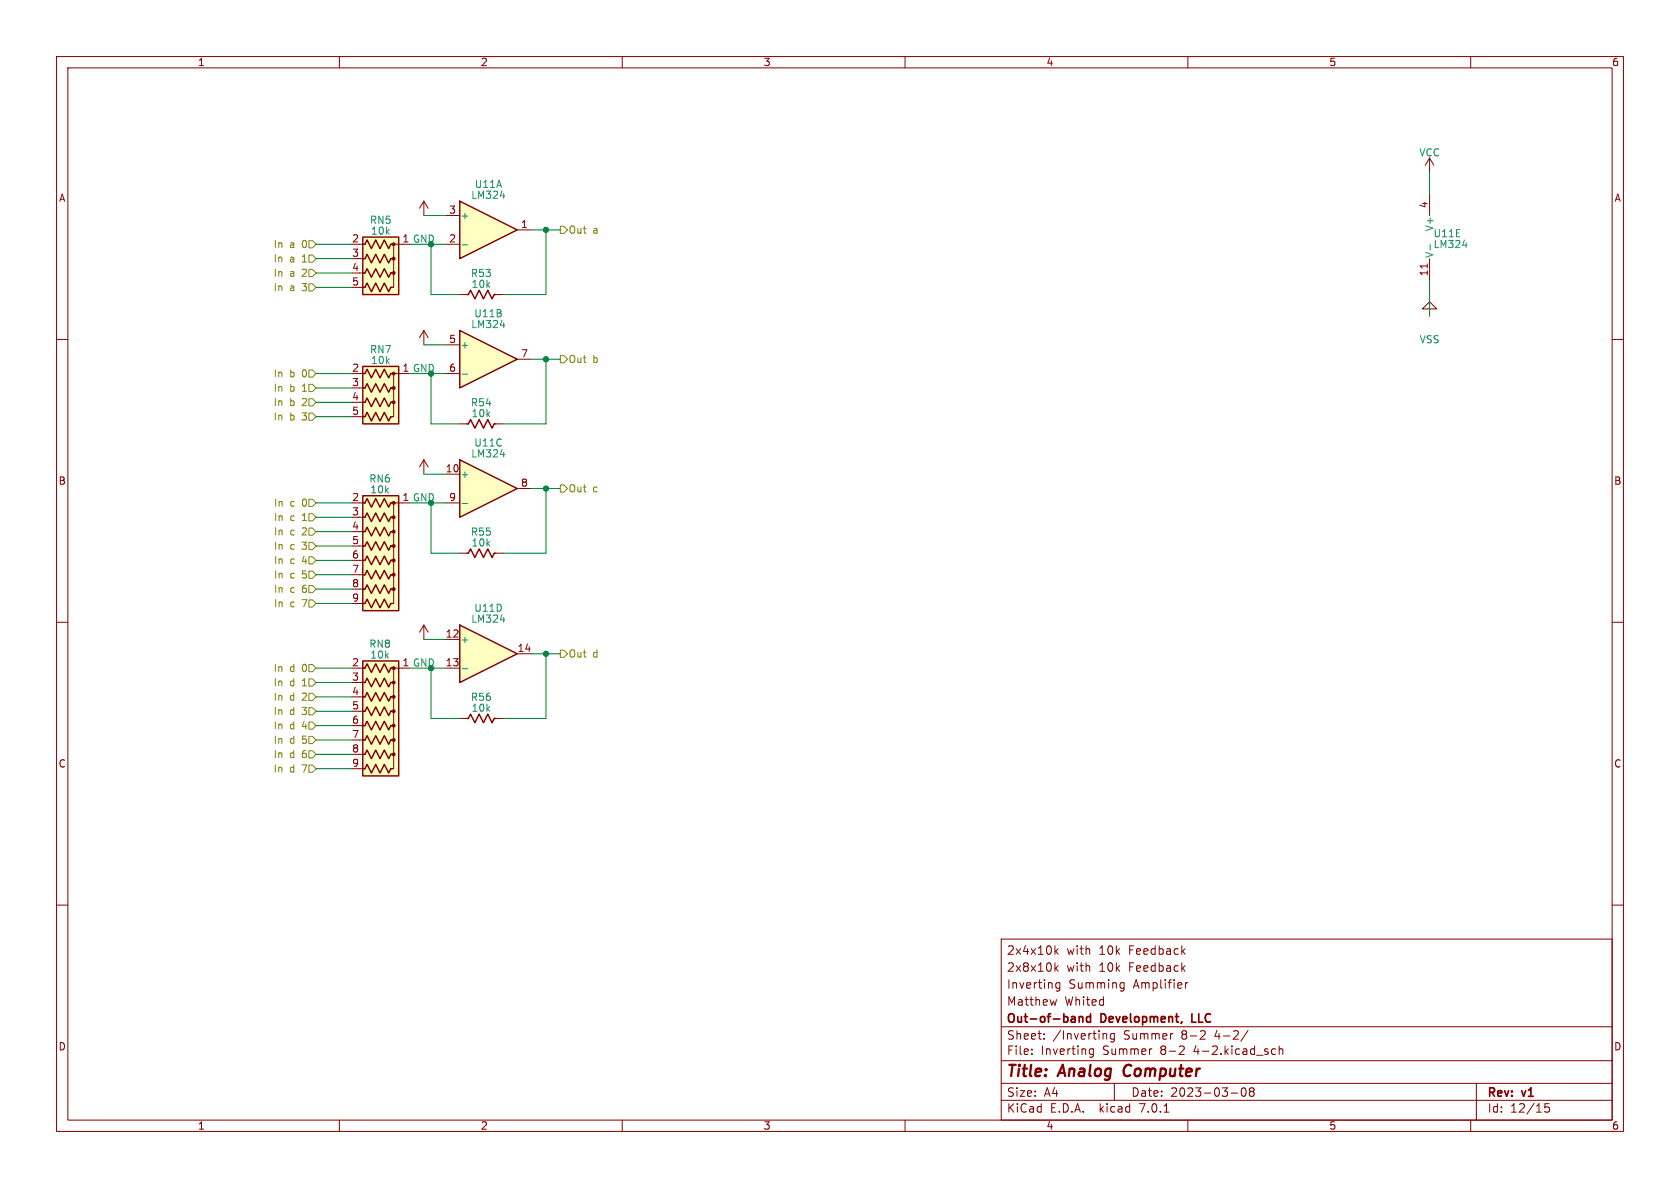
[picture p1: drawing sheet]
<svg xmlns="http://www.w3.org/2000/svg" width="297mm" height="210mm" viewBox="0 0 297 210" stroke-linecap="round" stroke-linejoin="round" font-family="sans-serif">
<g fill="none" stroke="#840000" stroke-width=".18">
<path d="M10 10h277v190h-277zM12 12h273v186h-273zM60 10v2M110 10v2M160 10v2M210 10v2M260 10v2M74.9 35.6l-.7 1.2M74.9 35.6v2.5M74.9 35.6l.8 1.2M252.7 34.3v3.8M10 60h2"/>
<path d="M74.9 58.4v2.6M74.9 58.4l-.7 1.3M74.9 58.4l.8 1.3M81.3 52.1h1.2M87.6 52.1h1.3M252.3 46.7v.7M252.7 54.6h1.3l-1.3-1.3-1.2 1.3h1.2v1.3M252.7 45.7v3.8M285 60h2M81.3 97.8h1.2M87.6 97.8h1.3M10 110h2"/>
<path d="M63.5 118.1h1M69.1 118.1h.5v2.6h-.5h.5v2.5h-.5h.5v2.5h-.5h.5v2.6h-.5h.5v2.5h-.5h.5v2.6h-.5h.5v2.5h-.5M69.8 118.1h1.3M285 110h2M63.2 120.7h1.3M63.5 123.2h1M63.5 125.7h1M63.5 128.3h1M63.5 130.8h1M63.5 133.4h1M63.5 135.9h1M10 160h2"/>
<path d="M285 160h2M177 166h108v32h-108zM186.6 171.1l.5 .6M186.6 168.1l.5 .6M186.8 176.7l-.3 1M187.1 170.7l-.6 .6M187.1 167.7l-.6 .6M187.4 173.7v1.2l-.3 .3-.4-.1M187.4 173.8l-.5-.1-.3 .3v.4l.2 .2h.6M198.3 173.7l.4 .1M198.7 173.7v1.2l-.1 .2-.4 .1M198.7 174.6l-.4 .1"/>
<path d="M209.6 173.7v1M210 173.7l-.3 .1-.1 .2M60 198v2M110 198v2M160 198v2M177 194.5h108M177 191.5h108M177 187.5h108M177 181.5h108M182.4 186.3v.1M182.4 185.5v.1M184.6 183.6v.1"/>
<path d="M184.6 182.8v.1M192.6 186.1l.3 .3 .4-.1M193.3 185.4v1.2l-.3 .3-.4-.1M193.3 185.5l-.4-.1-.3 .3M195.2 182.7h.2l.2 .2v.8M197 182.8l-.4-.1-.3 .3v.4l.1 .2h.6M197 182.7v1.2l-.3 .3-.3-.1M197 191.5v3M203.5 185.4h.1M205.8 196.6h.8M207.2 182.7h.2M208.7 184.9l.5 .1 .2 .3-1 1.1h1"/>
<path d="M210 198v2M212.4 182.2l.5 .1 .2 .3-1 1.1h1M217.6 193.2h1.2M219.6 192.4l.2-.1a.81 .81 0 0 1 .6 .6 .81 .81 0 0 1-.3 .8l-.2 .1a.81 .81 0 0 1-.6-.6 .81 .81 0 0 1 .3-.8zM220.6 182.1l-1.2 2M221.1 192.9l-.2-.2 .2-.4h.3l.3 .3-.3 .3M221.1 192.9l-.2 .3v.5l.2 .1h.3l.3-.3-.1-.4-.2-.2M221.1 192.9h.3M225.5 185.5l-.4-.1-.3 .3v.4l.1 .2h.6M226.1 185.5l.3-.1 .3 .1 .1 .9M226.1 184.9v1.5M260 198v2"/>
<path d="M261 191.5v6.5M273.9 195.1h-.8v.7l.2-.1h.5l.1 .3v.5l-.3 .1-.5-.1"/>
</g>
<path d="M198.8 188.7l-.2 .7 .1 .4" fill="none" stroke="#840000" stroke-width=".4"/>
<path d="M190.8 179.7v1M190.8 179.8l.2-.1 .4 .1v.9M192.8 179.8l-.4-.1-.3 .3v.4l.1 .2h.6M192.8 179.2v1.5" fill="none" stroke="#840000" stroke-width=".3"/>
<path d="M82.5 52.1h.3l.4-.8 .7 1.5 .8-1.5 .8 1.5 .7-1.5 .8 1.5 .4-.7h.2M82.5 97.8h.3l.4-.8 .7 1.6 .8-1.6 .8 1.6 .7-1.6 .8 1.6 .4-.8h.2M64.1 116.8h6.4v20.4h-6.4zM64.3 118.1h.2l.4-.8 .8 1.6 .7-1.6 .8 1.6 .7-1.6 .8 1.6 .4-.8h.2M64.3 120.7h.2l.4-.8 .8 1.5 .7-1.5 .8 1.5 .7-1.5 .8 1.5 .4-.7h.2M64.3 123.2h.2l.4-.8 .8 1.6 .7-1.6 .8 1.6 .7-1.6 .8 1.6 .4-.8h.2M64.3 125.7h.2l.4-.7 .8 1.5 .7-1.5 .8 1.5 .7-1.5 .8 1.5 .4-.8h.2M64.3 128.3h.2l.4-.8 .8 1.5 .7-1.5 .8 1.5 .7-1.5 .8 1.5 .4-.7h.2M64.3 130.8h.2l.4-.8 .8 1.6 .7-1.6 .8 1.6 .7-1.6 .8 1.6 .4-.8h.2M64.3 133.4h.2l.4-.8 .8 1.5 .7-1.5 .8 1.5 .7-1.5 .8 1.5 .4-.7h.2M64.3 135.9h.2l.4-.8 .8 1.6 .7-1.6 .8 1.6 .7-1.6 .8 1.6 .4-.8h.2" fill="none" stroke="#840000" stroke-width=".25"/>
<path d="M252.8 43.2v1M258.6 43.4h.8" fill="none" stroke="#008484" stroke-width=".18"/>
<path d="M64.1 116.8h6.4v20.4h-6.4z" fill="#ffffc2" stroke="#ffffc2" stroke-width=".18"/>
<g fill="#840000" stroke="#840000" stroke-width=".18">
<circle cx="69.6" cy="118.1" r=".25"/>
<circle cx="69.6" cy="120.6" r=".25"/>
<circle cx="69.6" cy="123.2" r=".25"/>
<circle cx="69.6" cy="125.7" r=".25"/>
<circle cx="69.6" cy="128.3" r=".25"/>
<circle cx="69.6" cy="130.8" r=".25"/>
<circle cx="69.6" cy="133.3" r=".25"/>
</g>
<path d="M81.3 81.3l10.1 5.1-10.1 5z" fill="#ffffc2"/>
<path d="M81.3 81.3l10.1 5.1-10.1 5z" fill="none" stroke="#840000" stroke-width=".25"/>
<path d="M78.7 83.8h2.6M78.7 88.9h2.6M91.4 86.4h2.6" fill="none" stroke="#840000" stroke-width=".18"/>
<path d="M81.7 89h1M88.4 80.4h.8" fill="none" stroke="#008484" stroke-width=".18"/>
<path d="M81.3 35.6l10.1 5-10.1 5.1z" fill="#ffffc2"/>
<path d="M81.3 35.6l10.1 5-10.1 5.1zM82.5 127h.3l.4-.8 .7 1.6 .8-1.6 .8 1.6 .7-1.6 .8 1.6 .4-.8h.2" fill="none" stroke="#840000" stroke-width=".25"/>
<path d="M78.7 38.1h2.6M78.7 43.2h2.6M91.4 40.6h2.6M74.9 110.5l-.7 1.3M74.9 110.5v2.5M74.9 110.5l.8 1.3M81.3 127h1.2M87.6 127h1.3" fill="none" stroke="#840000" stroke-width=".18"/>
<path d="M88.4 34.6h.8M81.7 43.3h1" fill="none" stroke="#008484" stroke-width=".18"/>
<path d="M81.3 110.5l10.1 5.1-10.1 5.1z" fill="#ffffc2"/>
<path d="M81.3 110.5l10.1 5.1-10.1 5.1z" fill="none" stroke="#840000" stroke-width=".25"/>
<path d="M252.7 27.9l-.7 1.3M252.7 27.9v2.6M252.7 27.9l.8 1.3M74.9 81.3l-.7 1.3M74.9 81.3v2.5M74.9 81.3l.8 1.3M78.7 113h2.6M78.7 118.1h2.6M91.4 115.6h2.6" fill="none" stroke="#840000" stroke-width=".18"/>
<path d="M81.7 118.2h1M88.4 109.6h.8" fill="none" stroke="#008484" stroke-width=".18"/>
<path d="M81.3 58.4l10.1 5.1-10.1 5.1z" fill="#ffffc2"/>
<g fill="none" stroke="#840000" stroke-width=".25">
<path d="M64.1 41.9h6.4v10.2h-6.4zM64.3 43.2h.2l.4-.8 .8 1.5 .7-1.5 .8 1.5 .7-1.5 .8 1.5 .4-.7h.2M64.3 45.7h.2l.4-.7 .8 1.5 .7-1.5 .8 1.5 .7-1.5 .8 1.5 .4-.8h.2M64.3 48.3h.2l.4-.8 .8 1.5 .7-1.5 .8 1.5 .7-1.5 .8 1.5 .4-.7h.2M64.3 50.8h.2l.4-.8 .8 1.6 .7-1.6 .8 1.6 .7-1.6 .8 1.6 .4-.8h.2M81.3 58.4l10.1 5.1-10.1 5.1zM64.1 64.8h6.4v10.1h-6.4zM64.3 66h.2l.4-.7 .8 1.5 .7-1.5 .8 1.5 .7-1.5 .8 1.5 .4-.8h.2M64.3 68.6h.2l.4-.8 .8 1.5 .7-1.5 .8 1.5 .7-1.5 .8 1.5 .4-.7h.2M64.3 71.1h.2l.4-.7 .8 1.5 .7-1.5 .8 1.5 .7-1.5 .8 1.5 .4-.8h.2M64.3 73.7h.2l.4-.8 .8 1.5 .7-1.5 .8 1.5 .7-1.5 .8 1.5 .4-.7h.2M82.5 74.9h.3l.4-.7 .7 1.5 .8-1.5 .8 1.5 .7-1.5 .8 1.5 .4-.8h.2"/>
<path d="M64.1 87.6h6.4v20.4h-6.4zM64.3 88.9h.2l.4-.8 .8 1.6 .7-1.6 .8 1.6 .7-1.6 .8 1.6 .4-.8h.2M64.3 91.4h.2l.4-.7 .8 1.5 .7-1.5 .8 1.5 .7-1.5 .8 1.5 .4-.8h.2M64.3 94h.2l.4-.8 .8 1.5 .7-1.5 .8 1.5 .7-1.5 .8 1.5 .4-.7h.2M64.3 96.5h.2l.4-.7 .8 1.5 .7-1.5 .8 1.5 .7-1.5 .8 1.5 .4-.8h.2M64.3 99.1h.2l.4-.8 .8 1.5 .7-1.5 .8 1.5 .7-1.5 .8 1.5 .4-.7h.2M64.3 101.6h.2l.4-.8 .8 1.6 .7-1.6 .8 1.6 .7-1.6 .8 1.6 .4-.8h.2M64.3 104.1h.2l.4-.7 .8 1.5 .7-1.5 .8 1.5 .7-1.5 .8 1.5 .4-.8h.2M64.3 106.7h.2l.4-.8 .8 1.5 .7-1.5 .8 1.5 .7-1.5 .8 1.5 .4-.7h.2"/>
</g>
<g fill="none" stroke="#840000" stroke-width=".18">
<path d="M63.5 43.2h1M63.5 45.7h1M63.5 48.3h1M63.5 50.8h1M69.1 43.2h.5v2.5h-.5h.5v2.6h-.5h.5v2.5h-.5M69.8 43.2h1.3M63.5 66h1M63.5 68.6h1M63.5 71.1h1M63.5 73.7h1M69.1 66h.5v2.6h-.5h.5v2.5h-.5h.5v2.6h-.5M69.8 66h1.3"/>
<path d="M78.7 61h2.6M78.7 66h2.6M81.3 74.9h1.2M87.6 74.9h1.3M91.4 63.5h2.6M63.2 91.4h1.3M63.5 88.9h1M63.5 94h1M63.5 96.5h1M63.5 99.1h1M69.1 88.9h.5v2.5h-.5h.5v2.6h-.5h.5v2.5h-.5h.5v2.6h-.5h.5v2.5h-.5h.5v2.5h-.5h.5v2.6h-.5M69.8 88.9h1.3"/>
<path d="M63.5 101.6h1M63.5 104.1h1M63.5 106.7h1"/>
</g>
<path d="M88.4 57.5h.8M81.7 66.1h1" fill="none" stroke="#008484" stroke-width=".18"/>
<g fill="#ffffc2" stroke="#ffffc2" stroke-width=".18">
<path d="M64.1 64.8h6.4v10.1h-6.4z"/>
<path d="M64.1 87.6h6.4v20.4h-6.4z"/>
<path d="M64.1 41.9h6.4v10.2h-6.4z"/>
</g>
<g fill="#840000" stroke="#840000" stroke-width=".18">
<circle cx="69.6" cy="66" r=".25"/>
<circle cx="69.6" cy="68.6" r=".25"/>
<circle cx="69.6" cy="71.1" r=".25"/>
<circle cx="69.6" cy="88.9" r=".25"/>
<circle cx="69.6" cy="91.4" r=".25"/>
<circle cx="69.6" cy="94" r=".25"/>
<circle cx="69.6" cy="96.5" r=".25"/>
<circle cx="69.6" cy="99.1" r=".25"/>
<circle cx="69.6" cy="101.6" r=".25"/>
<circle cx="69.6" cy="104.1" r=".25"/>
<circle cx="69.6" cy="43.2" r=".25"/>
<circle cx="69.6" cy="45.7" r=".25"/>
<circle cx="69.6" cy="48.3" r=".25"/>
</g>
<g fill="none" stroke="#848400" stroke-width=".18">
<path d="M54.6 45.1h.6l.7 .6-.7 .7h-.6zM54.6 47.6h.6l.7 .7-.7 .6h-.6zM54.6 50.2h.6l.7 .6-.7 .6h-.6zM54.6 42.5h.6l.7 .7-.7 .6h-.6zM99.1 40h.6l.6 .6-.6 .7h-.6zM54.6 65.4h.6l.7 .6-.7 .7h-.6zM54.6 73h.6l.7 .7-.7 .6h-.6zM54.6 67.9h.6l.7 .7-.7 .6h-.6zM54.6 70.5h.6l.7 .6-.7 .7h-.6zM99.1 62.9h.6l.6 .6-.6 .6h-.6zM54.6 90.8h.6l.7 .6-.7 .7h-.6zM54.6 98.4h.6l.7 .7-.7 .6h-.6z"/>
<path d="M54.6 93.3h.6l.7 .7-.7 .6h-.6zM54.6 88.3h.6l.7 .6-.7 .6h-.6zM54.6 95.9h.6l.7 .6-.7 .7h-.6zM99.1 85.7h.6l.6 .7-.6 .6h-.6zM54.6 106h.6l.7 .7-.7 .6h-.6zM54.6 103.5h.6l.7 .6-.7 .7h-.6zM54.6 101h.6l.7 .6-.7 .6h-.6zM54.6 117.5h.6l.7 .6-.7 .6h-.6zM99.1 114.9h.6l.6 .7-.6 .6h-.6zM54.6 135.3h.6l.7 .6-.7 .6h-.6zM54.6 132.7h.6l.7 .7-.7 .6h-.6zM54.6 127.6h.6l.7 .7-.7 .6h-.6z"/>
<path d="M54.6 120h.6l.7 .7-.7 .6h-.6zM54.6 130.2h.6l.7 .6-.7 .6h-.6zM54.6 125.1h.6l.7 .6-.7 .7h-.6zM54.6 122.6h.6l.7 .6-.7 .6h-.6z"/>
</g>
<g fill="none" stroke="#008400" stroke-width=".18">
<path d="M74.9 38.1h3.8M252.7 30.5v3.8M55.9 43.2h6.3M55.9 50.8h6.3M55.9 48.3h6.3M55.9 45.7h6.3M72.4 43.2h6.3M76.2 43.2v8.9h5.1M94 40.6h5.1M96.5 40.6v11.5h-7.6M252.7 49.5v6.4M55.9 68.6h6.3"/>
<path d="M55.9 66h6.3M55.9 71.1h6.3M55.9 73.7h6.3M72.4 66h6.3M74.9 61h3.8M76.2 66v8.9h5.1M94 63.5h5.1M96.5 63.5v11.4h-7.6M55.9 88.9h6.3M55.9 99.1h6.3M55.9 96.5h6.3M55.9 91.4h6.3"/>
<path d="M55.9 94h6.3M72.4 88.9h6.3M74.9 83.8h3.8M76.2 88.9v8.9h5.1M94 86.4h5.1M96.5 86.4v11.4h-7.6M55.9 118.1h6.3M55.9 106.7h6.3M55.9 104.1h6.3M55.9 101.6h6.3M72.4 118.1h6.3M74.9 113h3.8"/>
<path d="M76.2 118.1v8.9h5.1M94 115.6h5.1M96.5 115.6v11.4h-7.6M55.9 120.7h6.3M55.9 128.3h6.3M55.9 135.9h6.3M55.9 133.4h6.3M55.9 130.8h6.3M55.9 125.7h6.3M55.9 123.2h6.3"/>
</g>
<g fill="#008400" stroke="#008400" stroke-width=".18">
<circle cx="96.5" cy="115.6" r=".46"/>
<circle cx="96.5" cy="86.4" r=".46"/>
<circle cx="96.5" cy="40.6" r=".46"/>
<circle cx="96.5" cy="63.5" r=".46"/>
</g>
<g font-size="2.8" fill="#840000">
<text x="178" y="190.8">Title:</text>
<text x="187.4" y="190.8">Analog</text>
<text x="199.4" y="190.8">Computer</text>
</g>
<g font-size="2.1" fill="#840000">
<text x="178" y="171.9">2x8x10k</text>
<text x="178" y="168.9">2x4x10k</text>
<text x="188.6" y="171.9">with</text>
<text x="188.6" y="168.9">with</text>
<text x="194.3" y="171.9">10k</text>
<text x="194.3" y="168.9">10k</text>
<text x="199.6" y="171.9">Feedback</text>
<text x="199.6" y="168.9">Feedback</text>
<text x="178" y="177.9">Matthew</text>
<text x="178" y="174.9">Inverting</text>
<text x="188.2" y="177.9">Whited</text>
<text x="188.9" y="174.9">Summing</text>
<text x="200.4" y="174.9">Amplifier</text>
<text x="178" y="183.9">Sheet:</text>
<text x="178" y="181.1">Out-of-band</text>
<text x="186.2" y="183.9">/Inverting</text>
<text x="194.7" y="181.1">Development,</text>
<text x="198.7" y="183.9">Summer</text>
<text x="208.9" y="183.9">8-2</text>
<text x="211.3" y="181.1">LLC</text>
<text x="214.8" y="183.9">4-2/</text>
<text x="178" y="186.6">File:</text>
<text x="184" y="186.6">Inverting</text>
<text x="194.9" y="186.6">Summer</text>
<text x="205.2" y="186.6">8-2</text>
<text x="211.1" y="186.6">4-2.kicad_sch</text>
<text x="178" y="196.8">KiCad</text>
<text x="178" y="194">Size:</text>
<text x="184.6" y="194">A4</text>
<text x="185.7" y="196.8">E.D.A.</text>
<text x="194.4" y="196.8">kicad</text>
<text x="200" y="194">Date:</text>
<text x="201.5" y="196.8">7.0.1</text>
<text x="206.9" y="194">2023-03-08</text>
<text x="263" y="194.2">Rev:</text>
<text x="263" y="196.8">Id:</text>
<text x="267" y="196.8">12/15</text>
<text x="269.2" y="194.2">v1</text>
</g>
<g font-size="1.8" fill="#840000">
<text x="35" y="11.8">1</text>
<text x="85" y="11.8">2</text>
<text x="135" y="11.8">3</text>
<text x="185" y="11.8">4</text>
<text x="235" y="11.8">5</text>
<text x="285" y="11.8">6</text>
<text x="10.4" y="35.8">A</text>
<text x="285.4" y="35.8">A</text>
<text x="79.3" y="37.8">3</text>
<text x="92" y="40.4">1</text>
<text x="252.5" y="36.9" transform="rotate(-90 252.5 36.9)">4</text>
<text x="62.2" y="42.9">2</text>
<text x="62.2" y="45.5">3</text>
<text x="79.3" y="42.9">2</text>
<text x="62.2" y="48">4</text>
<text x="62.2" y="50.5">5</text>
<text x="252.5" y="48.9" transform="rotate(-90 252.5 48.9)">11</text>
<text x="62.2" y="65.8">2</text>
<text x="79.3" y="60.7">5</text>
<text x="79.3" y="65.8">6</text>
<text x="92" y="63.2">7</text>
<text x="62.2" y="68.3">3</text>
<text x="62.2" y="70.9">4</text>
<text x="62.2" y="73.4">5</text>
<text x="78.7" y="83.6">10</text>
<text x="10.3" y="85.8">B</text>
<text x="62.2" y="88.6">2</text>
<text x="79.3" y="88.6">9</text>
<text x="92" y="86.1">8</text>
<text x="285.3" y="85.8">B</text>
<text x="62.2" y="91.2">3</text>
<text x="62.2" y="93.7">4</text>
<text x="62.2" y="96.3">5</text>
<text x="62.2" y="98.8">6</text>
<text x="62.2" y="101.3">7</text>
<text x="62.2" y="103.9">8</text>
<text x="62.2" y="106.4">9</text>
<text x="78.7" y="112.8">12</text>
<text x="62.2" y="117.9">2</text>
<text x="78.7" y="117.9">13</text>
<text x="91.4" y="115.3">14</text>
<text x="62.2" y="120.4">3</text>
<text x="62.2" y="122.9">4</text>
<text x="62.2" y="125.5">5</text>
<text x="62.2" y="128">6</text>
<text x="62.2" y="130.6">7</text>
<text x="10.3" y="135.8">C</text>
<text x="62.2" y="133.1">8</text>
<text x="62.2" y="135.6">9</text>
<text x="285.3" y="135.8">C</text>
<text x="10.3" y="185.8">D</text>
<text x="285.3" y="185.8">D</text>
<text x="35" y="199.8">1</text>
<text x="85" y="199.8">2</text>
<text x="135" y="199.8">3</text>
<text x="185" y="199.8">4</text>
<text x="235" y="199.8">5</text>
<text x="285" y="199.8">6</text>
</g>
<g font-size="1.8" fill="#008484">
<text x="250.9" y="27.8">VCC</text>
<text x="83.2" y="35.3">LM324</text>
<text x="83.9" y="33.4">U11A</text>
<text x="65.3" y="39.7">RN5</text>
<text x="65.5" y="41.6">10k</text>
<text x="81.4" y="38.9">+</text>
<text x="253.6" y="41" transform="rotate(-90 253.6 41)">V+</text>
<text x="253.4" y="42.1">U11E</text>
<text x="253.4" y="44">LM324</text>
<text x="253.6" y="45.6" transform="rotate(-90 253.6 45.6)">V-</text>
<text x="83.2" y="49.1">R53</text>
<text x="83.3" y="51">10k</text>
<text x="83.2" y="58.2">LM324</text>
<text x="83.8" y="56.2">U11B</text>
<text x="65.3" y="62.6">RN7</text>
<text x="65.5" y="64.5">10k</text>
<text x="81.4" y="61.8">+</text>
<text x="250.9" y="60.8">VSS</text>
<text x="83.2" y="72">R54</text>
<text x="83.3" y="73.9">10k</text>
<text x="83.2" y="81">LM324</text>
<text x="83.8" y="79.1">U11C</text>
<text x="65.2" y="85.4">RN6</text>
<text x="65.4" y="87.4">10k</text>
<text x="81.4" y="84.6">+</text>
<text x="83.2" y="94.8">R55</text>
<text x="83.3" y="96.8">10k</text>
<text x="81.4" y="113.9">+</text>
<text x="83.2" y="110.2">LM324</text>
<text x="83.8" y="108.3">U11D</text>
<text x="65.2" y="114.7">RN8</text>
<text x="65.4" y="116.6">10k</text>
<text x="83.2" y="124.1">R56</text>
<text x="83.3" y="126">10k</text>
</g>
<g font-size="1.8" fill="#848400">
<text x="100.5" y="41.5">Out</text>
<text x="104.8" y="41.5">a</text>
<text x="48.2" y="46.5">In</text>
<text x="48.2" y="44">In</text>
<text x="51.1" y="46.5">a</text>
<text x="51.1" y="44">a</text>
<text x="53.3" y="46.5">1</text>
<text x="53.3" y="44">0</text>
<text x="48.2" y="49.1">In</text>
<text x="48.2" y="51.6">In</text>
<text x="51.1" y="49.1">a</text>
<text x="51.1" y="51.6">a</text>
<text x="53.3" y="49.1">2</text>
<text x="53.3" y="51.6">3</text>
<text x="100.5" y="64.3">Out</text>
<text x="104.8" y="64.3">b</text>
<text x="48.2" y="66.9">In</text>
<text x="48.2" y="69.4">In</text>
<text x="48.2" y="71.9">In</text>
<text x="51.1" y="66.9">b</text>
<text x="51.1" y="69.4">b</text>
<text x="51.1" y="71.9">b</text>
<text x="53.3" y="66.9">0</text>
<text x="53.3" y="69.4">1</text>
<text x="53.3" y="71.9">2</text>
<text x="48.2" y="74.5">In</text>
<text x="51.1" y="74.5">b</text>
<text x="53.3" y="74.5">3</text>
<text x="48.3" y="89.7">In</text>
<text x="51.2" y="89.7">c</text>
<text x="53.3" y="89.7">0</text>
<text x="100.5" y="87.2">Out</text>
<text x="104.8" y="87.2">c</text>
<text x="48.3" y="92.3">In</text>
<text x="48.3" y="94.8">In</text>
<text x="51.2" y="92.3">c</text>
<text x="51.2" y="94.8">c</text>
<text x="53.3" y="92.3">1</text>
<text x="53.3" y="94.8">2</text>
<text x="48.3" y="99.9">In</text>
<text x="48.3" y="97.3">In</text>
<text x="51.2" y="99.9">c</text>
<text x="51.2" y="97.3">c</text>
<text x="53.3" y="99.9">4</text>
<text x="53.3" y="97.3">3</text>
<text x="48.3" y="107.5">In</text>
<text x="48.3" y="105">In</text>
<text x="48.3" y="102.4">In</text>
<text x="51.2" y="107.5">c</text>
<text x="51.2" y="105">c</text>
<text x="51.2" y="102.4">c</text>
<text x="53.3" y="107.5">7</text>
<text x="53.3" y="105">6</text>
<text x="53.3" y="102.4">5</text>
<text x="48.2" y="118.9">In</text>
<text x="51.1" y="118.9">d</text>
<text x="53.3" y="118.9">0</text>
<text x="100.5" y="116.4">Out</text>
<text x="104.8" y="116.4">d</text>
<text x="48.2" y="121.5">In</text>
<text x="48.2" y="124">In</text>
<text x="51.1" y="121.5">d</text>
<text x="51.1" y="124">d</text>
<text x="53.3" y="121.5">1</text>
<text x="53.3" y="124">2</text>
<text x="48.2" y="129.1">In</text>
<text x="48.2" y="131.6">In</text>
<text x="48.2" y="126.6">In</text>
<text x="51.1" y="129.1">d</text>
<text x="51.1" y="131.6">d</text>
<text x="51.1" y="126.6">d</text>
<text x="53.3" y="129.1">4</text>
<text x="53.3" y="131.6">5</text>
<text x="53.3" y="126.6">3</text>
<text x="48.2" y="136.7">In</text>
<text x="48.2" y="134.2">In</text>
<text x="51.1" y="136.7">d</text>
<text x="51.1" y="134.2">d</text>
<text x="53.3" y="136.7">7</text>
<text x="53.3" y="134.2">6</text>
</g>
<g font-size="1.8" fill="#008400">
<text x="71.1" y="42.9">1 GND</text>
<text x="71.1" y="65.8">1 GND</text>
<text x="71.1" y="88.6">1 GND</text>
<text x="71.1" y="117.9">1 GND</text>
</g>
</svg>
